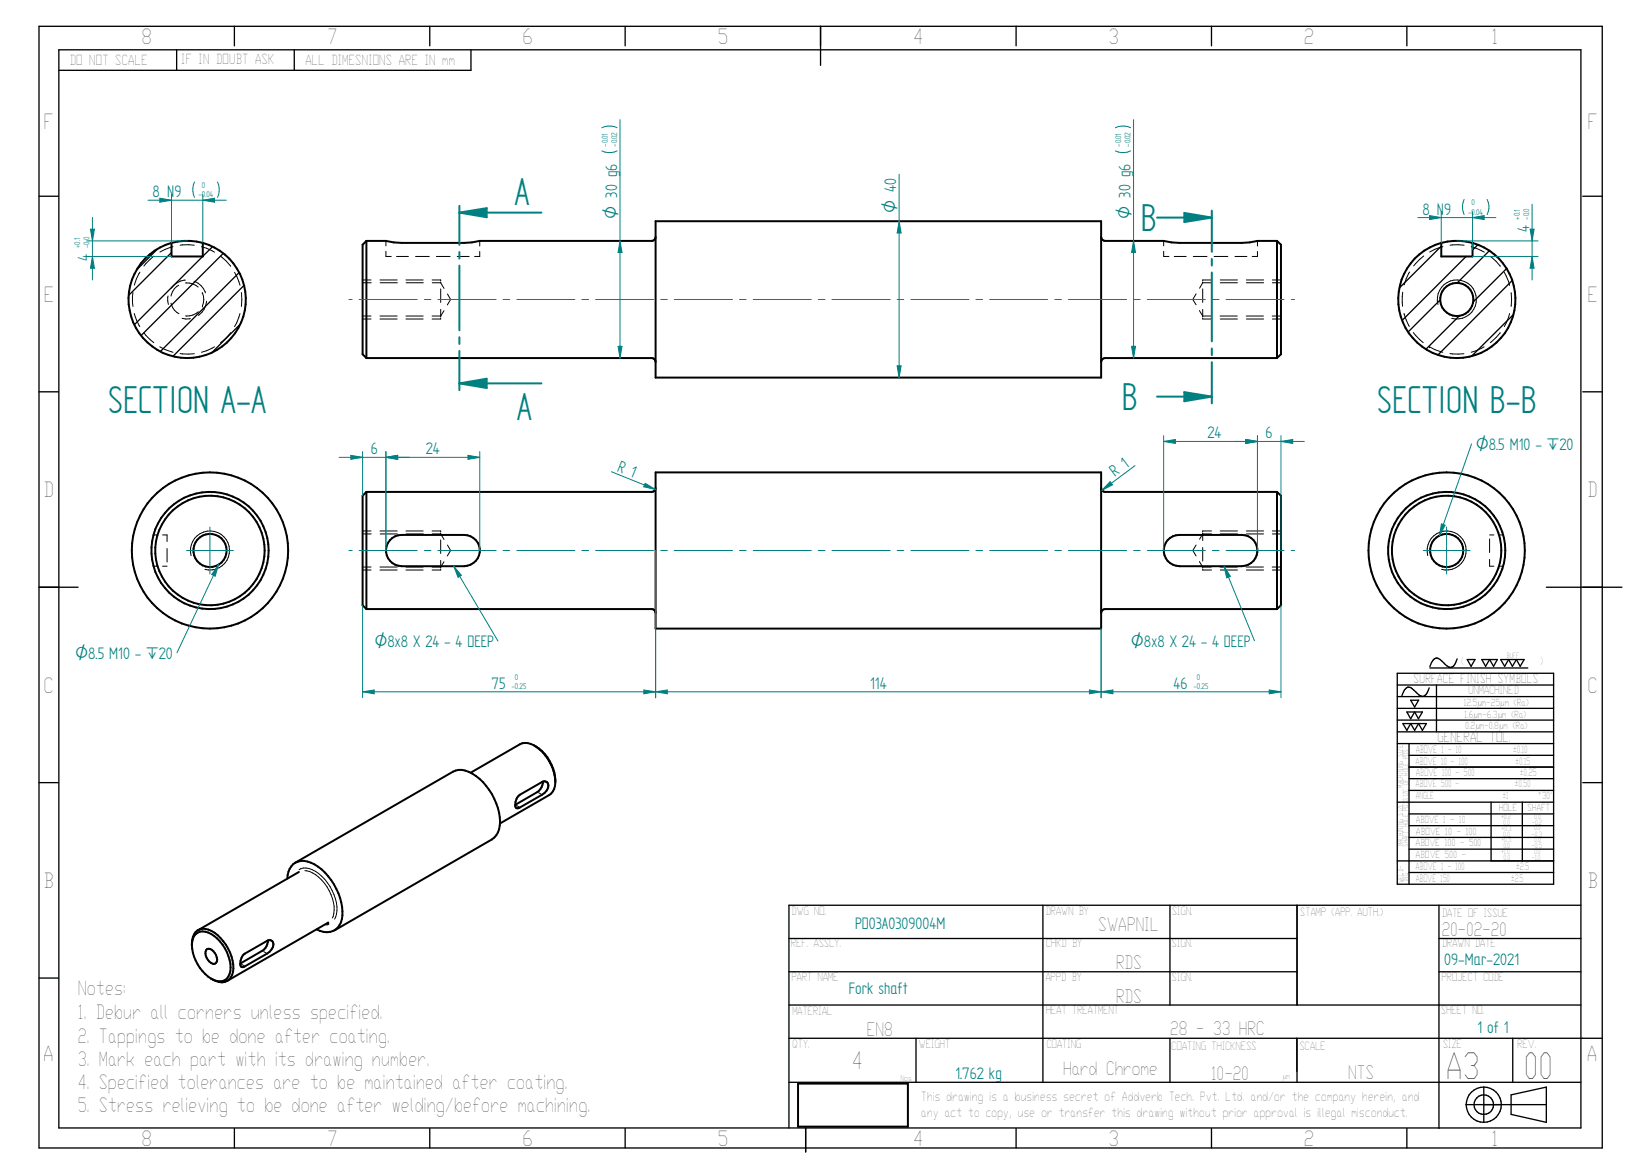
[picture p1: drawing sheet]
<svg xmlns="http://www.w3.org/2000/svg" width="420mm" height="297mm" viewBox="0 0 420 297" stroke-linecap="round" stroke-linejoin="round" font-family="sans-serif">
<path d="M167.8 56.6h114v40h-114zM93.8 61.6v30M93.8 61.6l-1 1v28l1 1M167.8 60.6a1.01 1.01 0 0 1-1 1h-44l-4 .5h-16l-2.1-.1-1.9-.4h-5M281.8 60.6a1.01 1.01 0 0 0 1 1h15l2 .4 2 .1h15.9l2.1-.1 2-.4h5M326.8 61.6v30M326.8 61.6l1 1v28l-1 1M93.8 91.6h73a1.01 1.01 0 0 1 1 1M326.8 91.6h-44a1.01 1.01 0 0 0-1 1M204.2 277.2h28.1v11h-28.1z" fill="none" stroke="#000" stroke-width=".51"/>
<g fill="none" stroke="#000" stroke-width=".34">
<path d="M10 6.7h400v287h-400zM15.1 12.7h389.4v275.9h-389.4zM45.2 12.7v5.3M60 6.7v5M75.3 12.7v5.3M110 6.7v5M120.5 12.7v5.3h-105.4M160 6.7v5M210 6.7v10M260 6.7v5M310 6.7v5M360 6.7v5"/>
<path d="M10 50.2h5M405 50.2h5M10 100.2h5M405 100.2h5M10 150.2h10M395.7 150.2h19.3M357.5 175.3h40M357.5 178.2h40M357.5 172.3h40v53.9h-40zM361 179.2h2l-1 1.7zM365.7 176a2.36 2.36 0 0 1-1.7 2.2 8.3 8.3 0 0 1-2.9-2.2 1.15 1.15 0 0 0-1.7 .6l-.7 1.4M365.9 170.9h25"/>
<path d="M367.6 175.3v11.9M372.9 168.6a2.36 2.36 0 0 1-1.8 2.2 8.3 8.3 0 0 1-2.8-2.2 1.28 1.28 0 0 0-2 .9l-.4 1.1M375.4 168.7h2l-1 1.8zM379.2 168.7h3.9l-.9 1.8-1-1.8-1.1 1.8zM384 168.7h6l-1 1.8-1-1.8-1 1.8-1-1.8-1 1.8zM357.5 181.2h40M357.5 184.2h40M357.5 187.2h40M357.5 190.2h40M359 185.1h6l-1 1.8-1-1.8-1 1.8-1-1.8-1 1.8zM360 182.2h4l-1 1.7-1-1.7-1 1.7zM360.5 190.2v36"/>
<path d="M360.5 193.3h37M360.5 196.3h37M360.5 199.2h37M10 200.2h5M357.5 205.2h40M360.5 202.2h37M360.5 208.2h37M360.5 211.2h37M360.5 214.2h37M360.5 217.3h37M381.5 205.2v15.1h16h-40M389.5 205.2v15.1"/>
<path d="M405 200.2h5M266.9 231.6v45.3M299.4 231.6v25.5M331.9 231.6v25.5v-17h-130M360.5 223.2h37M368.2 231.6v57.1M404.5 231.6h-202.6v57M10 250.2h5M201.9 248.6h130M201.9 257.1h202.6M368.2 248.6h36.3M368.2 240.1h36.3"/>
<path d="M201.9 276.9h202.6M201.9 265.6h208.1M234.4 265.6v11.3M299.4 265.6v11.3M331.8 265.6v8.5M331.9 265.6v11.3M379.7 278.1v9M379.7 278.1a4.6 4.6 0 0 0-4.6 4.5M379.7 278.1a4.5 4.5 0 0 1 4.5 4.5 4.5 4.5 0 0 1-4.5 4.5M387.1 265.6v11.3M60 288.7v5M110 288.7v5"/>
<path d="M160 288.7v5M206.2 288.6v6.1M260 288.7v5M310 288.7v5M360 288.7v5M375.1 282.6a4.6 4.6 0 0 0 4.6 4.5M386.7 280.1l9-2v9l-9-2zM395.7 282.6h-20.6"/>
<circle cx="379.7" cy="282.6" r="2.51"/>
</g>
<g fill="none" stroke="#000" stroke-width=".26">
<path d="M92.8 71.6h2.1M92.8 72.3h2.2M97.2 71.6h4.4M97.3 72.3h4.4M98.8 64.3v1.3h1.3M98.8 61.6v1.3M101.5 65.6h3M103.9 71.6h4.4M103.9 72.3h4.4M106.3 65.6h3.5M110.6 71.6h2.2v.2M110.6 72.3h2.2"/>
<path d="M111.7 65.6h3.5M112.8 72.1v.2M112.8 72.3l.8 1.5M112.8 73.9v3.5M112.8 79.2v1.9M113.6 79.5l-.8 1.4h-2.2M114.5 75.2l.8 1.4-.8 1.4M117 65.6h3M122.8 64.3v1.3h-1.4M122.8 61.6v1.3M297.8 64.3v1.3h1.3M297.8 61.6v1.3"/>
<path d="M300.5 65.6h3M305.3 65.6h3.6M306.1 75.2l-.9 1.4 .9 1.4M306.9 79.5l.9 1.4h2.2M307.8 72.1v.2M307.8 73.9v3.5M307.8 79.2v1.9M307.8 72.3h2.2M307.8 72.3l-.9 1.4M310 71.6h-2.2v.2M310.7 65.6h3.5M312.2 71.6h4.4"/>
<path d="M312.2 72.3h4.4M316 65.6h3.1M318.9 71.6h4.4M318.9 72.3h4.4M321.8 64.3v1.3h-1.4M321.8 61.6v1.3M325.6 71.6h2.2M325.6 72.3h2.2M92.8 81.6h2.1M92.8 80.9h2.1M97.2 81.6h4.4M97.2 80.9h4.4"/>
<path d="M103.9 81.6h4.4M103.9 80.9h4.4M112.8 81.4v.2h-2.2M307.8 81.4v.2h2.2M312.2 80.9h4.4M312.2 81.6h4.4M318.9 80.9h4.4M318.9 81.6h4.4M325.5 80.9h2.3M325.6 81.6h2.2"/>
</g>
<path d="M138.5 54.4h-21v8.3M117.5 64.5v1.7M117.5 67.9v16.6M117.5 86.3v1.7M117.5 89.8v8.3" fill="none" stroke="#008080" stroke-width=".51"/>
<path d="M117.5 54.4l7-1.1v2.3z" fill="#008080"/>
<path d="M117.5 54.4l7-1.1v2.3zM117.5 98.1h21" fill="none" stroke="#008080" stroke-width=".51"/>
<path d="M117.5 98.1l7-1.2v2.4z" fill="#008080"/>
<path d="M117.5 52.7v1.7M117.5 98.1l7-1.2v2.4zM117.5 98.1v1.7" fill="none" stroke="#008080" stroke-width=".51"/>
<g fill="none" stroke="#000" stroke-width=".51">
<path d="M43.9 62.1v3.5h8v-3.5M43.9 62.1a15 15 0 0 0-8.3 23.1 15 15 0 0 0 24.6 0 15 15 0 0 0-8.3-23.1M51.9 62.1a15.4 15.4 0 0 0-8 0M93.8 125.9v29.9M93.8 125.9l-1 .9v28.1l1 .9M99.8 138.2a3.8 3.8 0 0 1 3-1.3h16a4 4 0 0 1 4 4 4 4 0 0 1-4 4h-16a4 4 0 0 1-3.7-2.4 4 4 0 0 1 .7-4.3zM167.8 120.9h114v39.9h-114zM167.8 124.8a1.01 1.01 0 0 1-1 1.1h-73M281.8 124.8a1.01 1.01 0 0 0 1 1.1h44M298.8 138.2a4 4 0 0 1 3-1.3h15.9a4 4 0 0 1 4 4 4 4 0 0 1-4 4h-15.9a4 4 0 0 1-3.7-2.4 4 4 0 0 1 .7-4.3zM326.8 125.9v29.9M326.8 125.9l1 .9v28.1l-1 .9"/>
<path d="M93.8 155.8h73a1.01 1.01 0 0 1 1 1M326.8 155.8h-44a1.01 1.01 0 0 0-1 1"/>
</g>
<g fill="none" stroke="#000" stroke-width=".26">
<path d="M34 74.8v3.6M35.8 69.6l-.9 1.7-.5 1.6M39.4 65.5l-2.6 2.6M43 75.7l-.1 1.3 .2 .9M43.8 77.6a3.9 3.9 0 0 0 2 2.7M44.3 63.1l-3.4 1.4M45.8 73a3.7 3.7 0 0 0-2 2.7M47.4 71.7a4.9 4.9 0 0 0-3.6 2M47.4 72.4a4.4 4.4 0 0 1 3.3 1M49.6 72a4.6 4.6 0 0 1 3 2.9M49.7 62.7h-3.6M50.7 79.8a4.1 4.1 0 0 1-3.2 1"/>
<path d="M51.6 63.1l1.2 .4 2.1 1M51.8 74.9h.1M51.8 78.3h.1M51.8 74.9a4.3 4.3 0 0 1 0 3.4M52.9 77.1a4.8 4.8 0 0 1-2.2 3.6M56.4 65.5l1.5 1.3 1.1 1.3M60 69.7l1.4 3.3M61.8 74.8v3.6M34.4 80.2l.5 1.7 .9 1.7M36.8 85.1l2.6 2.6M40.9 88.7l1.4 .8 2 .6M46.1 90.5h3.6"/>
<path d="M46.6 81.4l.9 .2 1.2-.1M54.9 88.7l-2.1 1-1.2 .4M59 85.1l-1.1 1.3-1.5 1.3M61.4 80.2l-.8 2.4-.6 1M92.8 135.8h2.1M92.8 136.6h2.2M97.2 135.8h4.4M97.3 136.6h4.4M103.9 135.8h4.4M103.9 136.6h4.4M110.6 135.8h2.2v.3M110.6 136.6h2.2"/>
<path d="M112.8 136.6l.8 1.4M112.8 136.4v.2M112.8 138.1v3.5M114.5 139.4l.8 1.4-.8 1.4M306.1 139.4l-.9 1.4 .9 1.4M307.8 136.4v1.9M310 135.8h-2.2v.3M310 136.6h-2.2l-.9 1.4M312.2 135.8h4.4M312.2 136.6h4.4M318.9 135.8h4.4M318.9 136.6h4.4"/>
<path d="M325.6 135.8h2.2M325.6 136.6h2.2M92.8 145.8h2.1M92.8 145.1h2.1M97.2 145.8h4.4M97.2 145.1h4.4M103.9 145.8h4.4M103.9 145.1h4.4M112.8 145.6v.2h-2.2M112.8 143.4v1.9M113.6 143.7l-.8 1.4h-2.2M306.9 143.7l.9 1.4"/>
<path d="M307.8 145.1v.2M307.8 145.6v.2h2.2M307.8 140.1v3.5M307.8 145.1h2.2M312.2 145.1h4.4M312.2 145.8h4.4M318.9 145.1h4.4M318.9 145.8h4.4M325.5 145.1h2.3M325.6 145.8h2.2"/>
</g>
<path d="M40.3 63.7l-5.3 5.3M43.9 64.6l-11 11M51.8 65.6l-17.4 17.5M54.4 63.1l-2.5 2.5M57.1 64.8l-21 21.1M61.2 69.7l-20.2 20.3M62.4 73l-18.1 18.1M61.5 82.9l-7.3 7.3" fill="none" stroke="#000" stroke-width=".34"/>
<path d="M230.1 56.6l.5 3h-1z" fill="none" stroke="#008080" stroke-width=".26"/>
<path d="M230.1 56.6l.5 3h-1z" fill="#008080"/>
<path d="M229.6 93.6h1l-.5 3z" fill="none" stroke="#008080" stroke-width=".26"/>
<path d="M229.6 93.6h1l-.5 3z" fill="#008080"/>
<path d="M230.1 44.6v52M55.9 144.5l-10.6 22.5" fill="none" stroke="#008080" stroke-width=".26"/>
<g fill="none" stroke="#000" stroke-width=".51">
<circle cx="53.7" cy="140.9" r="15"/>
<circle cx="53.7" cy="140.8" r="20"/>
<circle cx="53.7" cy="140.8" r="14"/>
<circle cx="53.7" cy="140.8" r="4.2"/>
<circle cx="370.2" cy="140.9" r="15"/>
<circle cx="370.2" cy="140.8" r="20"/>
<circle cx="370.2" cy="140.8" r="14"/>
<circle cx="370.2" cy="140.8" r="4.2"/>
</g>
<path d="M39.3 136.9h1.1M41.6 136.9h1.1v1.7M381.2 136.9h1.1M381.2 137.9v3.5M383.5 136.9h1.1M39.3 144.9h1.1M41.6 144.9h1.1M42.7 140.3v3.5M48.9 142.2a5 5 0 0 1 4.3-6.3 5 5 0 0 1 5.5 5.3 5 5 0 0 1-6.3 4.5M365.3 142.2a5 5 0 0 1 4.4-6.3 5 5 0 0 1 5.4 5.3 5 5 0 0 1-6.2 4.5M381.2 143.1v1.8h1.1M383.5 144.9h1.1" fill="none" stroke="#000" stroke-width=".26"/>
<path d="M55.9 144.5l-.8 2.9-.9-.4z" fill="#008080"/>
<path d="M376.5 113.6l-8.2 23.4M55.9 144.5l-.8 2.9-.9-.4z" fill="none" stroke="#008080" stroke-width=".26"/>
<path d="M368.8 134l1 .4-1.5 2.6z" fill="#008080"/>
<path d="M53.7 134.8v12.1M368.8 134l1 .4-1.5 2.6zM370.2 134.8v12.1M47.7 140.8h12M364.2 140.8h12" fill="none" stroke="#008080" stroke-width=".26"/>
<path d="M296.1 55.7h14v8.7M310.1 66.3v1.6M310.1 69.7v17.6M310.1 89.2v1.6M310.1 92.7v8.8" fill="none" stroke="#008080" stroke-width=".51"/>
<path d="M303.1 54.5l7 1.2-7 1.1z" fill="#008080"/>
<path d="M303.1 54.5l7 1.2-7 1.1zM296.1 101.5h14" fill="none" stroke="#008080" stroke-width=".51"/>
<path d="M303.1 100.3l7 1.2-7 1.2z" fill="#008080"/>
<path d="M310.1 53.9v1.8M303.1 100.3l7 1.2-7 1.2zM310.1 101.5v1.7" fill="none" stroke="#008080" stroke-width=".51"/>
<path d="M368.5 76.7l-8.2 8.2M368.8 63l-10.8 10.7M375.1 65.6l-16.3 16.4M378.2 62.6l-1.4 1.4M381.1 64.1l-8.2 8.3M385.5 68.7l-8.5 8.6M387 71.8l-19 19M373.4 80.8l-8.5 8.6M387.3 80.4l-10.7 10.7" fill="none" stroke="#000" stroke-width=".34"/>
<g fill="none" stroke="#000" stroke-width=".51">
<path d="M368.8 62.1v3.5h8v-3.5M376.8 62.1a15.4 15.4 0 0 0-8 0M376.8 62.1a15 15 0 0 1 8.3 23.1 15 15 0 0 1-24.6 0 15 15 0 0 1 8.3-23.1"/>
<circle cx="372.8" cy="76.6" r="4.2"/>
</g>
<g fill="none" stroke="#000" stroke-width=".26">
<path d="M358.9 74.8v3.6M360.7 69.6l-1.4 3.3M364.3 65.5l-2.6 2.5M368 77.9a5 5 0 0 1 4.4-6.3 5 5 0 0 1 5.4 5.5 5 5 0 0 1-6.3 4.3M369.2 63.1l-2.1 .7-1.3 .7M374.6 62.7h-3.6M376.5 63.1l3.3 1.4M381.4 65.6l2.5 2.5M384.9 69.7l1.1 2.4 .3 .9M386.7 74.9v3.5M359.3 80.2l1.3 3.3M361.6 85.1l2.6 2.6"/>
<path d="M365.8 88.7l1.3 .8 2.1 .6M365.8 88.7h.1M371 90.5h3.6M379.8 88.7l-3.3 1.4M383.9 85.1l-2.6 2.6M386.3 80.2l-1.4 3.4"/>
</g>
<path d="M365.8 55.2l3 .5-3 .5zM368.8 54.1v8M374.6 51a4.5 4.5 0 0 0 0 3.9M376.8 54.1v9.8M380.5 51a4.1 4.1 0 0 1 0 3.9" fill="none" stroke="#008080" stroke-width=".26"/>
<path d="M365.8 55.2l3 .5-3 .5z" fill="#008080"/>
<path d="M376.8 55.7l3-.5v1z" fill="none" stroke="#008080" stroke-width=".26"/>
<path d="M376.8 55.7l3-.5v1z" fill="#008080"/>
<path d="M362.8 55.7h20M98.8 115.5v25.3M119.7 116.5l3.1 .5-3.1 .5zM122.8 115.5v25.3" fill="none" stroke="#008080" stroke-width=".26"/>
<path d="M119.7 116.5l3.1 .5-3.1 .5z" fill="#008080"/>
<path d="M98.8 117l3-.5v1z" fill="none" stroke="#008080" stroke-width=".26"/>
<path d="M98.8 117l3-.5v1z" fill="#008080"/>
<path d="M92.8 115.5v11.3M98.8 115.5v25.3M98.8 117h24M98.8 117l3-.5v1z" fill="none" stroke="#008080" stroke-width=".26"/>
<path d="M98.8 117l3-.5v1z" fill="#008080"/>
<path d="M89.8 116.5l3 .5-3 .5z" fill="none" stroke="#008080" stroke-width=".26"/>
<path d="M89.8 116.5l3 .5-3 .5z" fill="#008080"/>
<path d="M86.8 117h18M297.8 111.5v29.3M297.8 112.9l3-.5v1.1zM321.8 111.5v29.3" fill="none" stroke="#008080" stroke-width=".26"/>
<path d="M297.8 112.9l3-.5v1.1z" fill="#008080"/>
<path d="M318.8 112.4l3 .5-3 .6z" fill="none" stroke="#008080" stroke-width=".26"/>
<path d="M318.8 112.4l3 .5-3 .6z" fill="#008080"/>
<path d="M297.8 112.9h24M318.8 112.4l3 .5-3 .6zM321.8 111.5v29.3M327.8 111.5v29.3" fill="none" stroke="#008080" stroke-width=".26"/>
<path d="M318.8 112.4l3 .5-3 .6z" fill="#008080"/>
<path d="M327.8 112.9l3-.5v1.1z" fill="none" stroke="#008080" stroke-width=".26"/>
<path d="M327.8 112.9l3-.5v1.1z" fill="#008080"/>
<path d="M315.8 112.9h17.9M327.8 154.9v23.6M281.8 160.8v17.7M324.8 176.5l3 .5-3 .5z" fill="none" stroke="#008080" stroke-width=".26"/>
<path d="M324.8 176.5l3 .5-3 .5z" fill="#008080"/>
<path d="M281.8 177l3-.5v1z" fill="none" stroke="#008080" stroke-width=".26"/>
<path d="M281.8 177l3-.5v1z" fill="#008080"/>
<path d="M167.8 140.8v37.7M278.8 176.5l3 .5-3 .5zM281.8 177h46M281.8 160.8v17.7" fill="none" stroke="#008080" stroke-width=".26"/>
<path d="M278.8 176.5l3 .5-3 .5z" fill="#008080"/>
<path d="M167.8 177l3-.5v1z" fill="none" stroke="#008080" stroke-width=".26"/>
<path d="M167.8 177l3-.5v1z" fill="#008080"/>
<path d="M92.8 154.9v23.6M167.8 140.8v37.7M92.8 177l2.9-.5v1zM167.8 177h114" fill="none" stroke="#008080" stroke-width=".26"/>
<path d="M92.8 177l2.9-.5v1z" fill="#008080"/>
<path d="M164.8 176.5l3 .5-3 .5z" fill="none" stroke="#008080" stroke-width=".26"/>
<path d="M164.8 176.5l3 .5-3 .5z" fill="#008080"/>
<path d="M285.4 38.6a4.5 4.5 0 0 0 3.9 0M285.4 32.7a4.5 4.5 0 0 1 3.9 0M290.1 61.6l.5 3h-1.1zM92.8 177h75" fill="none" stroke="#008080" stroke-width=".26"/>
<path d="M290.1 61.6l.5 3h-1.1z" fill="#008080"/>
<path d="M289.5 88.6h1.1l-.5 3z" fill="none" stroke="#008080" stroke-width=".26"/>
<path d="M289.5 88.6h1.1l-.5 3z" fill="#008080"/>
<path d="M154 32.7a4.5 4.5 0 0 1 3.9 0M154 38.6a4.5 4.5 0 0 0 3.9 0M290.1 30.6v61M158.7 61.6l.5 3h-1.1z" fill="none" stroke="#008080" stroke-width=".26"/>
<path d="M158.7 61.6l.5 3h-1.1z" fill="#008080"/>
<path d="M158.1 88.6h1.1l-.5 3z" fill="none" stroke="#008080" stroke-width=".26"/>
<path d="M158.1 88.6h1.1l-.5 3z" fill="#008080"/>
<path d="M158.7 30.6v61M22.2 61.6h25.7M22.2 65.6h21.7M23.7 65.6l.5 3h-1.1z" fill="none" stroke="#008080" stroke-width=".26"/>
<path d="M23.7 65.6l.5 3h-1.1z" fill="#008080"/>
<path d="M23.1 58.6h1.1l-.5 3z" fill="none" stroke="#008080" stroke-width=".26"/>
<path d="M23.1 58.6h1.1l-.5 3z" fill="#008080"/>
<path d="M23.7 55.6v16M372.8 61.6h20.8M376.8 65.6h16.8M392 65.6l.5 3h-1z" fill="none" stroke="#008080" stroke-width=".26"/>
<path d="M392 65.6l.5 3h-1z" fill="#008080"/>
<path d="M391.5 58.6h1l-.5 3z" fill="none" stroke="#008080" stroke-width=".26"/>
<path d="M391.5 58.6h1l-.5 3z" fill="#008080"/>
<path d="M392 52.2v19.4M313.2 144.9l7.8 19.1" fill="none" stroke="#008080" stroke-width=".26"/>
<path d="M313.2 144.9l1.6 2.5-.9 .4z" fill="#008080"/>
<path d="M116.1 144.9l11.3 19.1M313.2 144.9l1.6 2.5-.9 .4z" fill="none" stroke="#008080" stroke-width=".26"/>
<path d="M116.1 144.9l2 2.3-.9 .5z" fill="#008080"/>
<path d="M290.4 119.1l-8.4 6.3M284 123.2l.7 .8-2.7 1.4zM116.1 144.9l2 2.3-.9 .5z" fill="none" stroke="#008080" stroke-width=".26"/>
<path d="M284 123.2l.7 .8-2.7 1.4z" fill="#008080"/>
<path d="M156.5 120.7l11.2 4.5M165.1 123.7l2.6 1.5-3-.7z" fill="none" stroke="#008080" stroke-width=".26"/>
<path d="M165.1 123.7l2.6 1.5-3-.7z" fill="#008080"/>
<path d="M40.9 50.7l3 .5-3 .5zM43.9 49.7v12.4M49.8 46.6a4.6 4.6 0 0 0 0 3.9M51.9 49.7v12.4M55.7 46.6a4.6 4.6 0 0 1 0 3.9" fill="none" stroke="#008080" stroke-width=".26"/>
<path d="M40.9 50.7l3 .5-3 .5z" fill="#008080"/>
<path d="M51.9 51.2l3-.5v1z" fill="none" stroke="#008080" stroke-width=".26"/>
<path d="M51.9 51.2l3-.5v1z" fill="#008080"/>
<g fill="none" stroke="#008080" stroke-width=".26">
<path d="M37.9 51.2h20M89.3 76.6h.8M91.9 76.6h14.9M108.6 76.6h1.7M112 76.6h14.9M128.7 76.6h1.7M132.2 76.6h14.9M148.9 76.6h1.7M152.4 76.6h14.8M169.1 76.6h1.7M172.5 76.6h14.9M189.2 76.6h1.7"/>
<path d="M192.7 76.6h14.9M209.4 76.6h1.7M212.9 76.6h14.9M229.6 76.6h1.7M233.1 76.6h14.8M249.7 76.6h1.7M253.2 76.6h14.9M269.9 76.6h1.7M273.4 76.6h14.9M290.1 76.6h1.6M293.6 76.6h14.8M310.2 76.6h1.7"/>
<path d="M313.7 76.6h14.9M330.4 76.6h.8M89.3 140.8h.8M91.9 140.8h14.9M108.6 140.8h1.7M112 140.8h14.9M128.7 140.8h1.7M132.2 140.8h14.9M148.9 140.8h1.7M152.4 140.8h14.8M169.1 140.8h1.7M172.5 140.8h14.9"/>
<path d="M189.2 140.8h1.7M192.7 140.8h14.9M209.4 140.8h1.7M212.9 140.8h14.9M229.6 140.8h1.7M233.1 140.8h14.8M249.7 140.8h1.7M253.2 140.8h14.9M269.9 140.8h1.7M273.4 140.8h14.9M290.1 140.8h1.7M293.6 140.8h14.8"/>
<path d="M310.2 140.8h1.7M313.7 140.8h14.9M330.4 140.8h.8"/>
</g>
<g fill="none" stroke="#000" stroke-width=".51">
<path d="M120.4 197.7l12.6-7.3a4 4 0 0 1 4.4 .8 11.5 11.5 0 0 1 4.6 9.8 3.4 3.4 0 0 1-1.5 2.4l-12.6 7.3M136.8 190.8a10.9 10.9 0 0 1 5.3 9.2M138.9 200l-.4 1.5-.6 .9-6 3.5M132.5 203.8l.5-.5 5.7-3.2a1.12 1.12 0 0 1 1.4 .2 1.12 1.12 0 0 1 .1 1.4l-.4 .7-1.1 .9-5.7 3.3a.69 .69 0 0 1-.8 .2 .69 .69 0 0 1-.3-.9 3.3 3.3 0 0 1 .6-2.1zM75.6 220.7l40.3-23.3a4.8 4.8 0 0 1 5 .6 15.2 15.2 0 0 1 7 13.2 4.7 4.7 0 0 1-2 3.6l-40.3 23.2M75.6 220.7a4.7 4.7 0 0 0-2.1 4.1M75.6 220.7a6.2 6.2 0 0 1 6.7 1.7 14.9 14.9 0 0 1 5.2 12.7 4.1 4.1 0 0 1-6.5 2.7M76.5 223.1l-25.8 14.9M84 236.1l-25.8 14.9M49.1 241.8a3.5 3.5 0 0 1 2.7-4.2 7.6 7.6 0 0 1 6 4.1 9.6 9.6 0 0 1 1.6 7.7l-.7 1.2-.5 .4M49.1 241.8a3 3 0 0 1 1.5-3.2 3 3 0 0 1 3.4 .4 10.6 10.6 0 0 1 5 9.4 2.81 2.81 0 0 1-4.2 2.4l-.8-.4M49.1 241.8a11.1 11.1 0 0 0 4.9 8.6"/>
<path d="M53 242.8a2.02 2.02 0 0 1 2.3 1.5 1.74 1.74 0 0 1-.2 2.2 2.2 2.2 0 0 1-2.4-2 1.53 1.53 0 0 1 .3-1.7zM54 250.4l.4 .2a3.8 3.8 0 0 0 3.8 .4M62.2 244.4l6.2-3.7a1.1 1.1 0 0 1 1.4 .2 1.1 1.1 0 0 1 0 1.4l-.9 1.2-.5 .5-5.7 3.2a.7 .7 0 0 1-.9 .2 .7 .7 0 0 1-.3-.9v-.7zM68.5 240.6l-.1 1a2.85 2.85 0 0 1-1.3 1.6l-5.6 3.3"/>
</g>
<path d="M132.2 206.1l.5 .3M137.8 202.8l.6 .4M76.5 222.5a3.9 3.9 0 0 1 4.2 .4 12.4 12.4 0 0 1 5.5 10.1l-.6 2.2M78 222.8a7.9 7.9 0 0 1 5.7 4.1 9 9 0 0 1 1.3 8M84.1 236.5l-.8 .1M61.8 246.7l.6 .4M67.5 243.5l.6 .3" fill="none" stroke="#000" stroke-width=".26"/>
<circle cx="84" cy="236.1" r=".25" fill="#000"/>
<g font-size="11.3" fill="#008080">
<text x="131.6" y="52.4">A</text>
<text x="291.9" y="59.2">B</text>
<text x="27.7" y="105.6">SECTION A-A</text>
<text x="132.2" y="107.5">A</text>
<text x="287.1" y="105">B</text>
<text x="352.4" y="105.6">SECTION B-B</text>
</g>
<g font-size="9.4">
<text x="369.8" y="276.1">A3</text>
<text x="389.9" y="276.1">00</text>
</g>
<text font-size="6.2" x="217.9" y="273.5">4</text>
<g font-size="5.4">
<text x="36.1" y="11.2">8</text>
<text x="83.6" y="11.2">7</text>
<text x="133.6" y="11.2">6</text>
<text x="183.6" y="11.2">5</text>
<text x="233.6" y="11.2">4</text>
<text x="283.6" y="11.2">3</text>
<text x="333.6" y="11.2">2</text>
<text x="381.5" y="11.2">1</text>
<text x="11.1" y="32.9">F</text>
<text x="406.1" y="32.9">F</text>
<text x="11.1" y="77.3">E</text>
<text x="406.1" y="77.3">E</text>
<text x="11.1" y="127.3">D</text>
<text x="406" y="127.3">D</text>
<text x="11.1" y="177.2">C</text>
<text x="406.1" y="177.2">C</text>
<text x="11.1" y="227.2">B</text>
<text x="406.1" y="227.2">B</text>
<text x="11" y="271.4">A</text>
<text x="406" y="271.4">A</text>
<text x="36.1" y="293.2">8</text>
<text x="83.6" y="293.2">7</text>
<text x="133.6" y="293.2">6</text>
<text x="183.6" y="293.2">5</text>
<text x="233.6" y="293.2">4</text>
<text x="283.6" y="293.2">3</text>
<text x="333.6" y="293.2">2</text>
<text x="381.5" y="293.2">1</text>
</g>
<g font-size="5.1">
<text x="19.8" y="254.6">Notes:</text>
<text x="19.8" y="260.8">1. Debur all corners unless specified.</text>
<text x="19.8" y="266.7">2. Tappings to be done after coating.</text>
<text x="19.8" y="272.7">3. Mark each part with its drawing number.</text>
<text x="19.8" y="278.6">4. Specified tolerances are to be maintained after coating.</text>
<text x="19.8" y="284.6">5. Stress relieving to be done after welding/before machining.</text>
</g>
<g font-size="4.8" fill="#008080">
<text x="39.1" y="50.5">8 N9</text>
<text x="364" y="54.9">8 N9</text>
<text x="391.3" y="59.4" transform="rotate(-90 391.3 59.4)">4</text>
<text x="22.9" y="66.7" transform="rotate(-90 22.9 66.7)">4</text>
<text x="308.9" y="112.2">24</text>
<text x="323.8" y="112.2">6</text>
<text x="94.9" y="116.2">6</text>
<text x="109" y="116.2">24</text>
<text x="157.7" y="120.4" transform="rotate(22 157.7 120.4)">R 1</text>
<text x="285.3" y="122" transform="rotate(-37 285.3 122)">R 1</text>
<text x="125.8" y="176.3">75</text>
<text x="222.7" y="176.3">114</text>
<text x="300.3" y="176.3">46</text>
<text x="218.9" y="237.7">PD03A0309004M</text>
<text x="369.5" y="246.9">09-Mar-2021</text>
<text x="217.2" y="254.4">Fork shaft</text>
<text x="378.1" y="264.4">1 of 1</text>
<text x="244.5" y="276.1">1.762 kg</text>
</g>
<g font-size="4.8">
<text x="280.9" y="238.3">SWAPNIL</text>
<text x="368.8" y="239.4">20-02-20</text>
<text x="285.5" y="247.9">RDS</text>
<text x="285.5" y="256.6">RDS</text>
<text x="221.7" y="265.1">EN8</text>
<text x="299.3" y="264.8">28 - 33 HRC</text>
<text x="271.9" y="274.9">Hard Chrome</text>
<text x="309.8" y="276.4">10-20</text>
<text x="344.9" y="276.1">NTS</text>
</g>
<g font-size="4.6" fill="#008080">
<text x="157.9" y="56" transform="rotate(-90 157.9 56)">O 30 g6</text>
<text x="229.3" y="54.6" transform="rotate(-90 229.3 54.6)">O 40</text>
<text x="289.3" y="56" transform="rotate(-90 289.3 56)">O 30 g6</text>
<text x="377.6" y="115.1">O8.5 M10 - `20</text>
<text x="95.8" y="165.5">O8x8 X 24 - 4 DEEP</text>
<text x="289.4" y="165.4">O8x8 X 24 - 4 DEEP</text>
<text x="19.2" y="168.5">O8.5 M10 - `20</text>
</g>
<g font-size="3.6">
<text x="17.8" y="16.6">DO NOT SCALE</text>
<text x="46.3" y="16.4">IF IN DOUBT ASK</text>
<text x="78.1" y="16.5">ALL DIMESNIONS ARE IN mm</text>
<text x="367.7" y="189.9">GENERAL TOL.</text>
</g>
<g font-size="3.3">
<text x="361.6" y="174.8">SURFACE FINISH SYMBOLS</text>
<text x="235.7" y="281.6">This drawing is a business secret of Addverb Tech. Pvt. Ltd. and/or the company herein, and</text>
<text x="235.7" y="285.7">any act to copy, use or transfer this drawing without prior approval is illegal misconduct.</text>
</g>
<g font-size="2.9">
<text x="375.7" y="177.6">UNMACHINED</text>
<text x="267.5" y="234">DRAWN BY</text>
<text x="202.5" y="234.2">DWG NO.</text>
<text x="299.8" y="234">SIGN.</text>
<text x="332.6" y="234.4">STAMP (APP. AUTH.)</text>
<text x="368.9" y="234.5">DATE OF ISSUE</text>
<text x="202.4" y="242.4">REF. ASSLY.</text>
<text x="267.6" y="242.4">CHKD BY</text>
<text x="299.8" y="242.4">SIGN.</text>
<text x="368.9" y="242.4">DRAWN DATE</text>
<text x="202.5" y="250.9">PART NAME</text>
<text x="267.5" y="250.9">APPD BY</text>
<text x="299.8" y="250.9">SIGN.</text>
<text x="368.8" y="250.9">PROJECT CODE</text>
<text x="202.7" y="259.8">MATERIAL</text>
<text x="267.6" y="259.5">HEAT TREATMENT</text>
<text x="368.7" y="259.5">SHEET NO.</text>
<text x="202.7" y="268.2">QTY.</text>
<text x="235.1" y="268.2">WEIGHT</text>
<text x="267.7" y="268.1">COATING</text>
<text x="299.7" y="268.6">COATING THICKNESS</text>
<text x="332.5" y="268.6">SCALE</text>
<text x="369.2" y="268.2">SIZE</text>
<text x="388.2" y="268.2">REV.</text>
</g>
<g font-size="2.6">
<text x="362.2" y="195.6">ABOVE 10 - 100</text>
<text x="362.3" y="192.7">ABOVE 1 - 10</text>
<text x="387.1" y="192.7">±0.10</text>
<text x="387.7" y="195.6">±0.15</text>
<text x="362.2" y="201.4">ABOVE 500 -</text>
<text x="362.3" y="198.6">ABOVE 100 - 500</text>
<text x="387.5" y="201.4">±0.50</text>
<text x="388.8" y="198.6">±0.25</text>
<text x="362.2" y="222.5">ABOVE 1 - 100</text>
<text x="362.3" y="225.6">ABOVE 150</text>
<text x="386.6" y="225.6">±2.5</text>
<text x="387.9" y="222.5">±2.5</text>
</g>
<g font-size="2.5">
<text x="374.5" y="180.5">12.5μm-25μm (Ra)</text>
<text x="374.6" y="183.6">1.6μm-6.3μm (Ra)</text>
<text x="374.9" y="186.5">0.2μm-0.8μm (Ra)</text>
<text x="362.3" y="204.4">ANGLE</text>
<text x="383.5" y="207.4">HOLE</text>
<text x="384.5" y="204.4">±1</text>
<text x="390.8" y="207.4">SHAFT</text>
<text x="393.6" y="204.4">°30'</text>
<text x="362.3" y="210.6">ABOVE 1 - 10</text>
<text x="362.3" y="213.5">ABOVE 10 - 100</text>
<text x="362.2" y="216.5">ABOVE 100 - 500</text>
<text x="362.2" y="219.6">ABOVE 500 -</text>
</g>
<g font-size="2.4" fill="#008080">
<text x="155.5" y="37.5" transform="rotate(-90 155.5 37.5)">-0.01</text>
<text x="157.9" y="37.5" transform="rotate(-90 157.9 37.5)">-0.02</text>
<text x="286.9" y="37.5" transform="rotate(-90 286.9 37.5)">-0.01</text>
<text x="289.3" y="37.5" transform="rotate(-90 289.3 37.5)">-0.02</text>
<text x="50.8" y="50.5">-0.04</text>
<text x="51.7" y="48.1">0</text>
<text x="376.5" y="52.5">0</text>
<text x="375.7" y="54.9">-0.04</text>
<text x="388.9" y="56.2" transform="rotate(-90 388.9 56.2)">+0.1</text>
<text x="391.3" y="56.2" transform="rotate(-90 391.3 56.2)">-0.0</text>
<text x="20.5" y="63.4" transform="rotate(-90 20.5 63.4)">+0.1</text>
<text x="22.9" y="63.4" transform="rotate(-90 22.9 63.4)">-0.0</text>
<text x="131.8" y="173.9">0</text>
<text x="306.3" y="173.9">0</text>
<text x="130.9" y="176.3">-0.25</text>
<text x="305.4" y="176.3">-0.25</text>
</g>
<g font-size="2">
<text x="230.5" y="276.6">Nos</text>
<text x="328.2" y="276.1">μm</text>
</g>
<g font-size="1.8">
<text x="385.5" y="168.2">BUFF</text>
<text x="358.9" y="201.5" transform="rotate(-90 358.9 201.5)">MACHINING SIZE</text>
<text x="360.4" y="204.8" transform="rotate(-90 360.4 204.8)">SIZE OF HOLE POS.</text>
<text x="384" y="209.4">+0.2</text>
<text x="392.6" y="209.4">0.0</text>
<text x="384.1" y="215.5">+0.5</text>
<text x="384.1" y="212.5">+0.3</text>
<text x="384.7" y="211.1">0.0</text>
<text x="384.7" y="214.1">0.0</text>
<text x="391.9" y="214.1">-0.3</text>
<text x="392" y="211">-0.2</text>
<text x="392.5" y="212.5">0.0</text>
<text x="392.6" y="215.4">0.0</text>
<text x="359" y="216.5" transform="rotate(-90 359 216.5)">MACHINING SIZE</text>
<text x="360.3" y="216.6" transform="rotate(-90 360.3 216.6)">SHAFT HOLE POS.</text>
<text x="384" y="218.4">+1.0</text>
<text x="384.7" y="217">0.0</text>
<text x="384.8" y="219.9">0.0</text>
<text x="391.9" y="219.9">-1.0</text>
<text x="391.9" y="217">-0.5</text>
<text x="392.5" y="218.4">0.0</text>
<text x="359" y="226" transform="rotate(-90 359 226)">WELD-</text>
<text x="360.3" y="225.6" transform="rotate(-90 360.3 225.6)">ING</text>
</g>
</svg>
